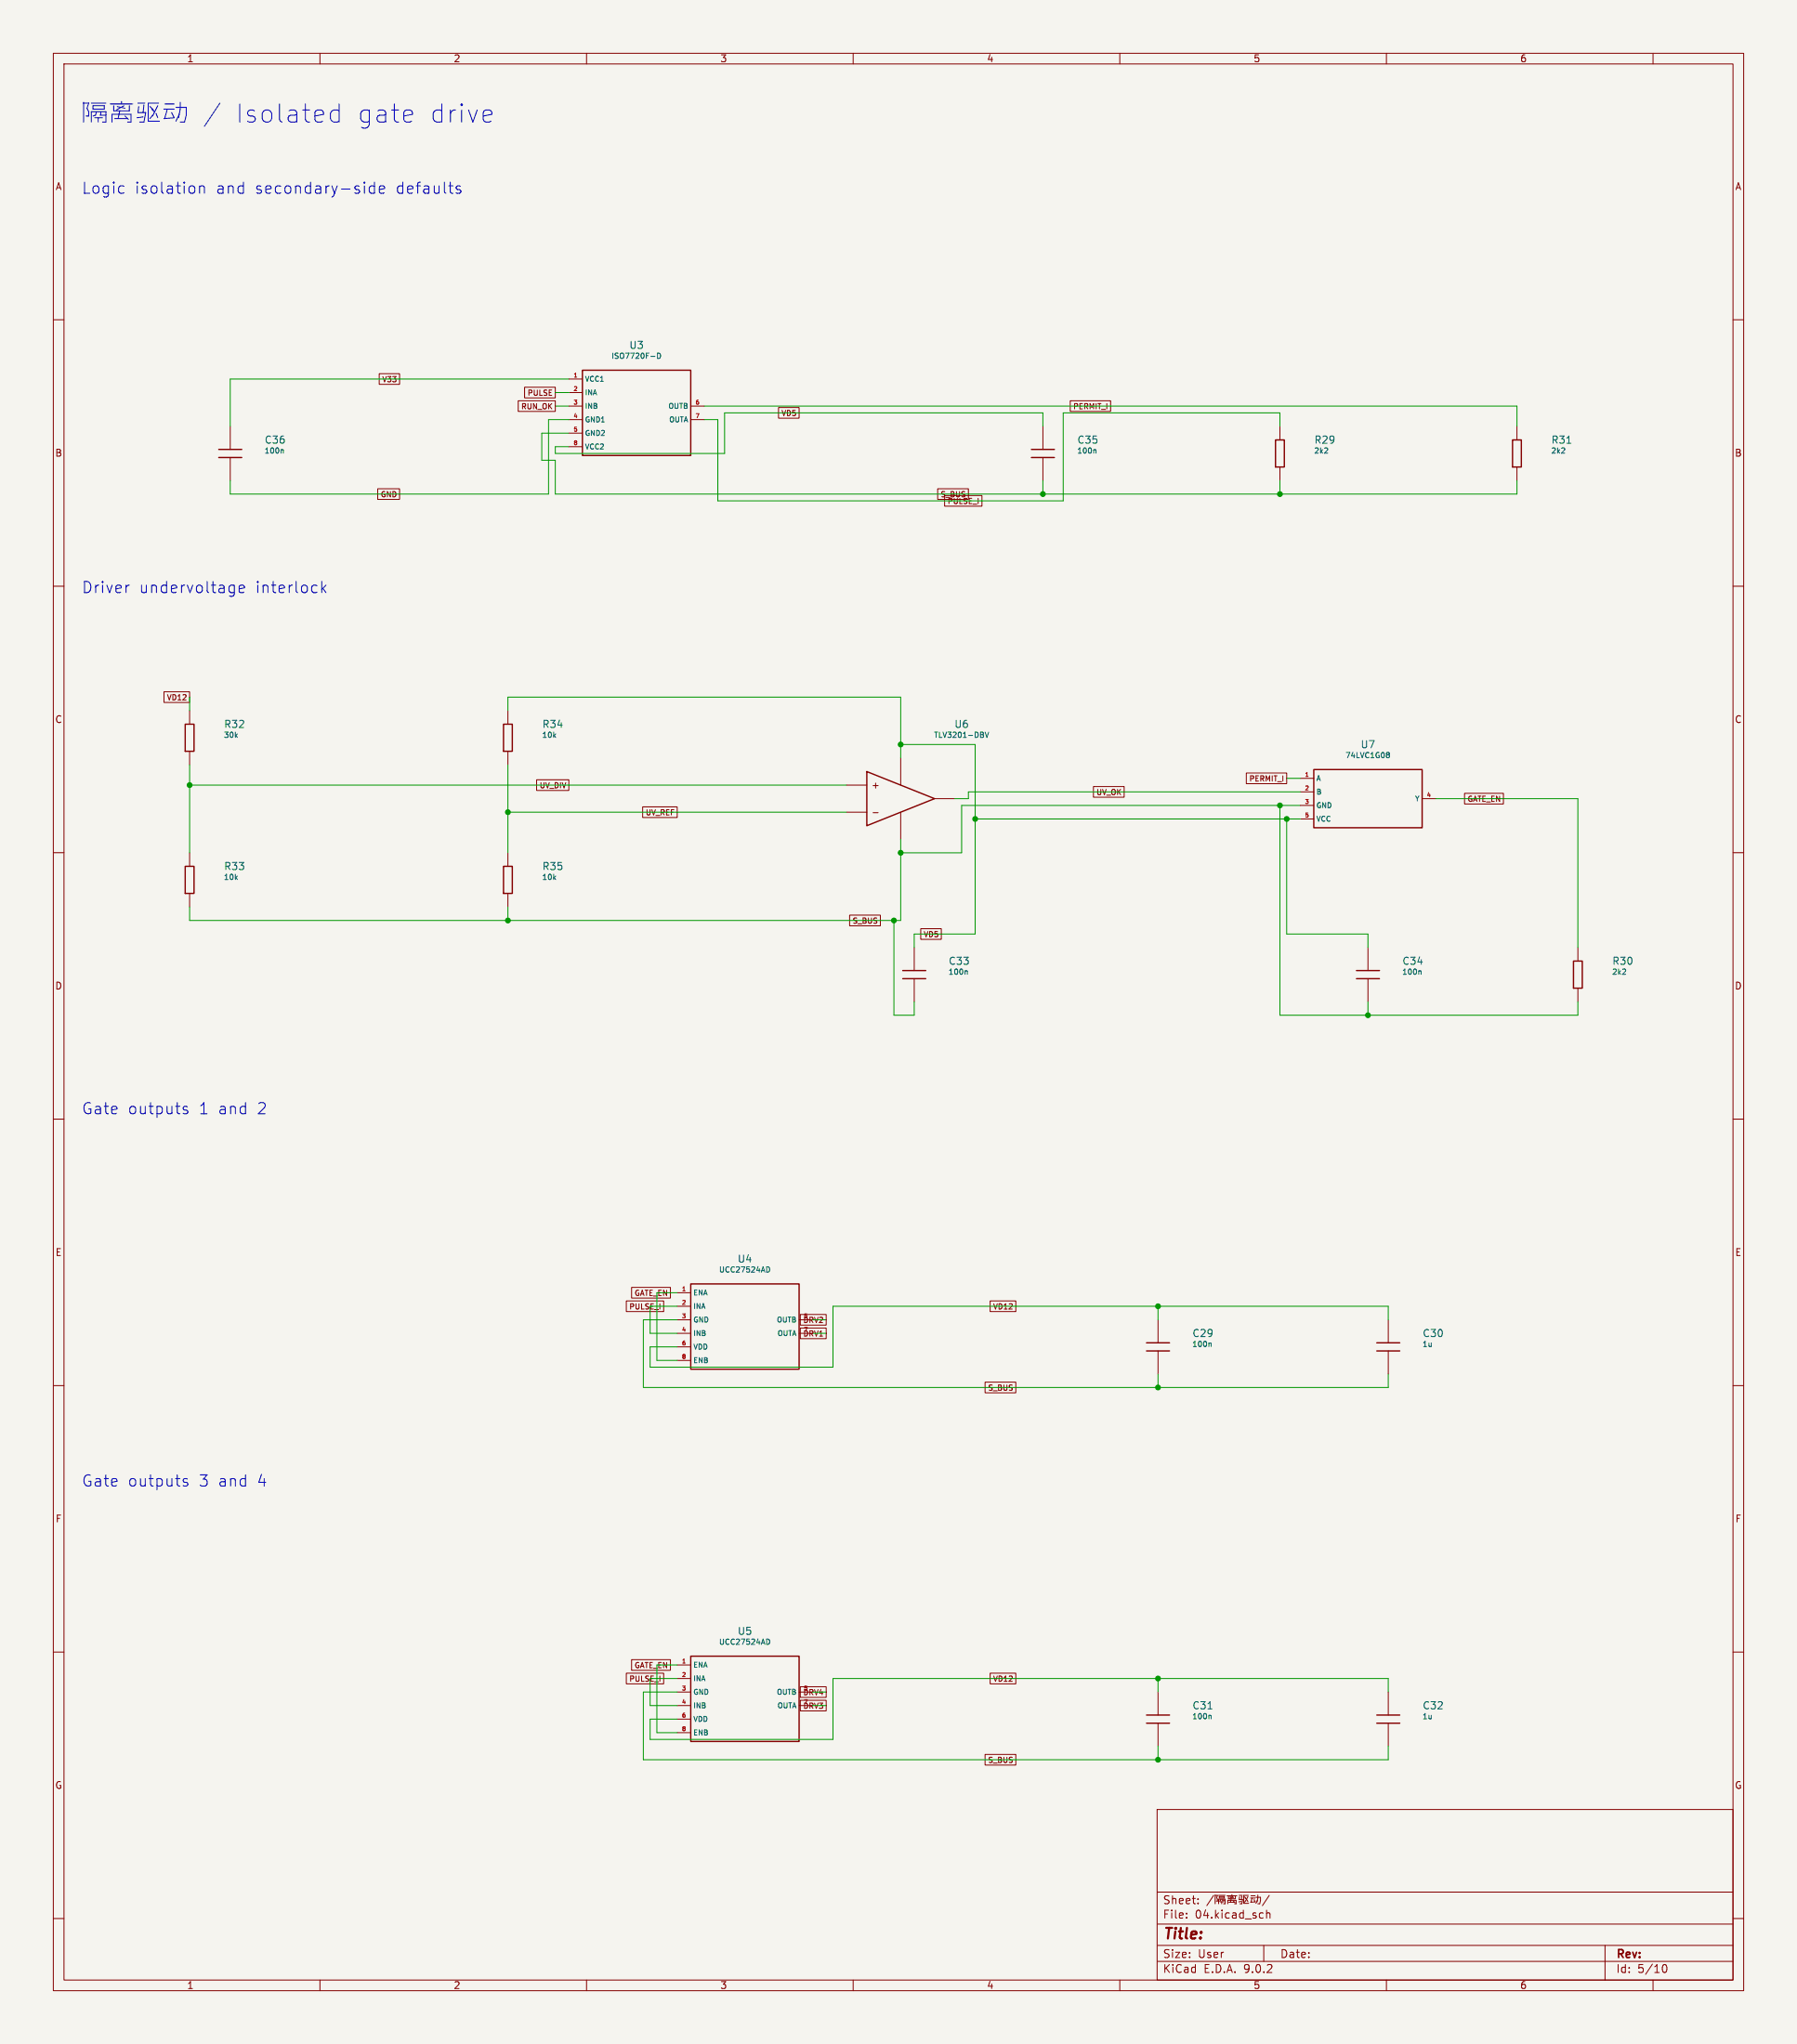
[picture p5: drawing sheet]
<svg xmlns="http://www.w3.org/2000/svg" width="337mm" height="384mm" viewBox="0 0 337 384" stroke-linecap="round" stroke-linejoin="round" font-family="sans-serif">
<path d="M0 0h337v383.5h-337z" fill="#f5f4ef" stroke="#f5f4ef" stroke-width=".17"/>
<g fill="none" stroke="#840000" stroke-width=".17">
<path d="M10 10h317v363.5h-317zM12 12h313v359.5h-313zM60 10v2M110 10v2M160 10v2M210 10v2M260 10v2M310 10v2M10 60h2M325 60h2M71.1 70.1h3.8v2h-3.8zM97.2 75.2h6.9v2h-6.9z"/>
<path d="M98.4 72.7h5.7v2h-5.7zM106.7 71.1h2.5M106.7 73.7h2.5M106.7 76.2h2.5M106.7 78.7h2.5M129.5 76.2h2.6M129.5 78.7h2.6M146 76.5h3.9v2h-3.9zM200.7 75.2h7.6v2h-7.6zM43.2 80v4.3M43.2 85.9v4.3M70.8 91.7h4.1v2h-4.1z"/>
<path d="M106.7 81.3h2.5M106.7 83.8h2.5M175.8 91.7h5.8v2h-5.8zM177.1 93h7v2h-7zM195.6 80v4.3M195.6 85.9v4.3M240 80v2.5M240 87.6v2.6M284.5 80v2.5M284.5 87.6v2.6M10 110h2M325 110h2"/>
<path d="M30.7 129.8h4.9v2h-4.9zM35.6 133.3v2.6M95.2 133.3v2.6M10 160h2M35.6 141v2.5M95.2 141v2.5M100.6 146.3h6.1v2h-6.1zM120.5 151.4h6.5v2h-6.5zM158.7 147.3h3.9M158.7 152.4h3.9M163.7 152.5h1M168.9 142.2v5.1"/>
<path d="M168.9 152.4v5.1M175.3 149.9h3.8M205.1 147.6h5.7v2h-5.7zM233.7 145h7.6v2.1h-7.6zM243.8 146h2.6M243.8 148.6h2.6M243.8 151.1h2.6M243.8 153.7h2.6M266.7 149.9h2.5M274.7 148.9h7.2v2h-7.2zM325 160h2M35.6 160v2.6"/>
<path d="M35.6 167.6v2.6M95.2 160v2.6M95.2 167.6v2.6M159.3 171.7h5.8v2h-5.8zM171.4 177.8v4.3M172.7 174.3h3.8v2h-3.8zM256.5 177.8v4.3M295.9 177.8v2.5M171.4 183.6v4.4M256.5 183.6v4.4M295.9 185.4v2.6M10 210h2"/>
<path d="M325 210h2M10 260h2M117.5 244.1h7v2h-7zM118.4 241.6h7.3v2h-7.3zM127 242.6h2.5M127 245.1h2.5M127 247.6h2.5M127 250.2h2.5M127 252.7h2.5M127 255.3h2.5M149.9 247.6h2.5M149.9 250.2h2.5"/>
<path d="M150.1 246.6h4.8v2.1h-4.8zM150.1 249.2h4.8v2h-4.8zM184.7 259.3h5.8v2.1h-5.8zM185.7 244.1h4.8v2h-4.8zM217.2 247.6v4.4M217.2 253.5v4.3M260.3 247.6v4.4M260.3 253.5v4.3M325 260h2M10 310h2M117.5 314h7v2h-7zM118.4 311.4h7.3v2h-7.3z"/>
<path d="M127 312.4h2.5M127 315h2.5M127 317.5h2.5M149.9 317.5h2.5M150.1 319h4.8v2h-4.8zM150.1 316.5h4.8v2h-4.8zM185.7 314h4.8v2h-4.8zM217.2 317.5v4.3M260.3 317.5v4.3M325 310h2M127 320h2.5M127 322.6h2.5"/>
<path d="M127 325.1h2.5M149.9 320h2.5M184.7 329.2h5.8v2h-5.8zM217 339.5h108v32h-108zM217.2 323.3v4.4M260.3 323.3v4.4M10 360h2M217 355h108M222.5 359.8v.1M222.5 359v.1M224.7 357.1v.1M224.7 356.3v.1"/>
<path d="M227.6 355.7l-1.3 1.9M227.9 355.6v1.6M227.9 355.7h.4l-.1 .4 .1 .6h-.2M228.5 357.2v-.8h1.2v.8h-.2M228.5 355.7h1.2M228.7 355.9h.9v.3h-.9zM228.8 356.9h.7M229 356.4l-.1 .3h-.2M229.1 356.9v.3M229.2 356.7h.5M229.3 356.4v.3M230.1 355.7h1.9"/>
<path d="M230.2 357.2v-.6h1.6v.6h-.3M230.4 355.9v.4h1.3v-.4M230.5 356.9h1M230.7 355.9l.6 .2M230.9 356.3l-.2 .6M231 355.5v.2M231.2 355.9l-.6 .3M231.3 356.7l.3 .3M232.4 355.7h.6M232.5 355.9l-.1 .5h.6l-.1 .8h-.4M232.8 356.8l-.5 .1M232.9 355.8l-.1 .6"/>
<path d="M233.4 355.9l.3 .3M233.5 356.2l.2 .2M233.6 356.7l-.2 .2M233.9 356.5l.1 .4M234 355.9l-.4 .8M234.1 355.7h-.9v1.5h1M234.5 356.2h.9M234.6 355.7h.8M234.8 356.2l-.2 .7M235.2 356.4l.2 .5h-.9M235.5 356h.9l-.2 1.2h-.3M235.8 356.6l-.3 .6"/>
<path d="M235.9 355.6l-.2 1.3M236.7 358.9l.2 .1M236.9 359.9h-.2M237.5 358.4v1.5M237.5 359.1l.2-.2 .4 .1 .1 .9M238 355.7l-1.3 1.9M325 360h2M60 371.5v2M110 371.5v2M160 371.5v2M210 371.5v2M217 368h108"/>
<path d="M217 365h108M217 361h108M237 365v3M260 371.5v2M301 365v6.5M310 371.5v2M311.7 369.2l.2-.4 .2-.2a.81 .81 0 0 1 .6 .7 .81 .81 0 0 1-.3 .8h-.4l-.3-.5"/>
</g>
<g fill="none" stroke="#840000" stroke-width=".25">
<path d="M109.2 69.5h20.3v16h-20.3zM41 84.3h4.3M41 85.9h4.3M193.4 84.3h4.3M193.4 85.9h4.3M239.2 82.5h1.7v5.1h-1.7zM283.7 82.5h1.6v5.1h-1.6zM34.7 135.9h1.7v5.1h-1.7zM94.4 135.9h1.7v5.1h-1.7zM162.6 144.8l12.7 5.1-12.7 5zM246.4 144.4h20.3v10.9h-20.3zM34.7 162.6h1.7v5h-1.7z"/>
<path d="M94.4 162.6h1.7v5h-1.7zM169.3 182.1h4.3M169.3 183.6h4.3M254.4 182.1h4.3M254.4 183.6h4.3M295.1 180.3h1.6v5.1h-1.6zM129.5 240.9h20.4v16h-20.4zM215 252h4.3M215 253.5h4.3M258.2 252h4.3M258.2 253.5h4.3M129.5 310.8h20.4v16h-20.4z"/>
<path d="M215 321.8h4.3M215 323.3h4.3M258.2 321.8h4.3M258.2 323.3h4.3"/>
</g>
<g fill="none" stroke="#006464" stroke-width=".17">
<path d="M122.1 66.9h.7M123.3 66.3a.51 .51 0 0 1 .6 .5 .51 .51 0 0 1-.6 .5zM52.9 84.4l.2 .1v.5M205.3 84.4l.2 .1v.5M293.8 83.2h.8M184.7 137.4l.4 1 .3-1M260.2 141.2l.4 .2-.2 .2M260.2 141.6h.2M260.4 141.6l.2 .4-.4 .2M181.1 182.2l.3 .1v.5M266.2 182.2l.3 .1v.5M143.8 237.7a.51 .51 0 0 1 .5 .5 .51 .51 0 0 1-.5 .5"/>
<path d="M226.8 252l.3 .2v.5M143.8 307.6a.51 .51 0 0 1 .5 .5 .51 .51 0 0 1-.5 .5M226.5 320.7h.8M226.8 321.9l.3 .1v.5"/>
</g>
<g fill="none" stroke="#009600" stroke-width=".17">
<path d="M104.1 76.2h2.6M104.1 73.7h2.6M106.7 78.7h-3.8v14h-59.7v-2.5M106.7 71.1h-63.5v8.9M132.1 78.7h2.5v15.3h64.8v-16.5h40.6v2.5M132.1 76.2h152.4v3.8M106.7 81.3h-5.1v5.1h2.5v6.3h180.4v-2.5M195.6 80v-2.5h-59.7v7.6h-31.8v-1.3h2.6M195.6 90.2v2.5M240 90.2v2.5M35.6 130.8v2.5M95.2 133.3v-2.5h73.7v11.4"/>
<path d="M168.9 139.7h14v35.6h-11.5v2.5M35.6 143.5v16.5M35.6 147.3h123.1M95.2 143.5v16.5M95.2 152.4h63.5M168.9 157.5v15.2h-133.3v-2.5M182.9 153.7h60.9M240 151.1v39.4h55.9v-2.5M241.3 146h2.5M241.3 153.7v21.6h15.2v2.5M243.8 151.1h-63.5v8.9h-11.4M243.8 148.6h-62.2v1.3h-2.5"/>
<path d="M269.2 149.9h26.7v27.9M95.2 170.2v2.5M167.6 172.7v17.8h3.8v-2.5M256.5 188v2.5M127 247.6h-6.4v12.7h139.7v-2.5M127 245.1h-5.1v5.1h5.1M127 242.6h-3.8v12.7h3.8M152.4 250.2h2.5M152.4 247.6h2.5M217.2 245.1v2.5M217.2 257.8v2.5M260.3 247.6v-2.5h-104.1v11.4h-34.3v-3.8h5.1"/>
<path d="M127 315h-5.1v5h5.1M127 312.4h-3.8v12.7h3.8M127 317.5h-6.4v12.7h139.7v-2.5M152.4 317.5h2.5M217.2 315v2.5M260.3 317.5v-2.5h-104.1v11.4h-34.3v-3.8h5.1M152.4 320h2.5M217.2 327.7v2.5"/>
</g>
<g fill="none" stroke="#0000c2" stroke-width=".17">
<path d="M41.2 19.3l-2.9 4.4M63.6 19.5v3.4M23 34.9l.2 .1M23.2 36.2l-.2 .1M37.4 34.9v1.4M37.4 35.1a.52 .52 0 0 1 .9 .1v1.1M63.6 20.8l-.3-.2h-.7l-.5 .4-.1 .3v1l.3 .4 .3 .2h.7l.3-.2M70.2 35l-.6-.1-.4 .4v.6l.2 .3 .2 .1 .6-.1M70.2 34.2v2.1M71.1 35.6l1-.2-.1-.4-.6-.1-.3 .3 .1 1 .2 .1 .6-.1M76.9 20.6l.3 .2 .1 .6-1.6 .4M77.2 22.7l-.3 .2"/>
<path d="M86.3 35l-.5-.1-.3 .3 .1 .3 .7 .2 .1 .2-.1 .3-.2 .1-.6-.1M91.1 20.6h.7l.3 .2 .1 .6-1.6 .4M92.1 22.7l-.3 .2h-.7M24 109.8h.2M43.7 109.8l.2 .1M43.9 109.8v1.7l-.2 .3M43.9 111.1l-.2 .1M44.8 110.5l1-.2-.1-.4-.6-.1-.3 .3 .1 1 .2 .1 .6-.1M60.3 109.1v2.1M60.5 110.4l.6 .8M61.1 109.8l-.8 .8M34.3 208l.1 .2 .5 .1 .3 .3-.1 .3-.2 .1-.6-.1"/>
<path d="M35.1 207.7l-.5-.1-.3 .3M34.3 277.8l.1 .2 .7 .2 .1 .2-.1 .3-.2 .1-.6-.1M35.1 277.5l-.5-.1-.3 .3"/>
</g>
<g fill="#009600" stroke="#009600" stroke-width=".17">
<circle cx="195.6" cy="92.7" r=".46"/>
<circle cx="240" cy="92.7" r=".46"/>
<circle cx="240" cy="151.1" r=".46"/>
<circle cx="241.3" cy="153.7" r=".46"/>
<circle cx="256.5" cy="190.5" r=".46"/>
<circle cx="182.9" cy="153.7" r=".46"/>
<circle cx="168.9" cy="139.7" r=".46"/>
<circle cx="168.9" cy="160" r=".46"/>
<circle cx="167.6" cy="172.7" r=".46"/>
<circle cx="95.2" cy="172.7" r=".46"/>
<circle cx="35.6" cy="147.3" r=".46"/>
<circle cx="95.2" cy="152.4" r=".46"/>
<circle cx="217.2" cy="245.1" r=".46"/>
<circle cx="217.2" cy="260.3" r=".46"/>
<circle cx="217.2" cy="315" r=".46"/>
<circle cx="217.2" cy="330.2" r=".46"/>
</g>
<g font-size="4.7" fill="#0000c2">
<text x="15.2" y="23.3">þÿ–”y»šqR¨/</text>
<text x="43.6" y="23.3">Isolated</text>
<text x="66.2" y="23.3">gate</text>
<text x="79.6" y="23.3">drive</text>
</g>
<g font-size="2.9" fill="#0000c2">
<text x="15.2" y="36.6">Logic</text>
<text x="25.2" y="36.6">isolation</text>
<text x="40.4" y="36.6">and</text>
<text x="47.8" y="36.6">secondary-side</text>
<text x="74.2" y="36.6">defaults</text>
<text x="15.2" y="111.5">Driver</text>
<text x="26" y="111.5">undervoltage</text>
<text x="47.8" y="111.5">interlock</text>
<text x="15.2" y="209.3">Gate</text>
<text x="23.9" y="209.3">outputs</text>
<text x="37.2" y="209.3">1 and</text>
<text x="48.2" y="209.3">2</text>
<text x="15.2" y="279.2">Gate</text>
<text x="23.9" y="279.2">outputs</text>
<text x="37.2" y="279.2">3 and</text>
<text x="48.2" y="279.2">4</text>
</g>
<text font-size="2.8" fill="#840000" x="218" y="364.4">Title:</text>
<g font-size="2.1" fill="#840000">
<text x="218" y="357.5">Sheet:</text>
<text x="218" y="360.2">File:</text>
<text x="224.1" y="360.2">04.kicad_sch</text>
<text x="218" y="370.4">KiCad</text>
<text x="218" y="367.6">Size:</text>
<text x="224.7" y="367.6">User</text>
<text x="225.7" y="370.4">E.D.A.</text>
<text x="233.3" y="370.4">9.0.2</text>
<text x="240" y="367.6">Date:</text>
<text x="303" y="367.8">Rev:</text>
<text x="303" y="370.4">Id:</text>
<text x="307.1" y="370.4">5/10</text>
</g>
<g font-size="1.9" fill="#006464">
<text x="117.9" y="65.7">U3</text>
<text x="49.6" y="83.5">C36</text>
<text x="202" y="83.5">C35</text>
<text x="246.4" y="83.5">R29</text>
<text x="290.9" y="83.5">R31</text>
<text x="41.9" y="136.8">R32</text>
<text x="101.6" y="136.8">R34</text>
<text x="178.9" y="136.8">U6</text>
<text x="255.1" y="140.6">U7</text>
<text x="41.9" y="163.5">R33</text>
<text x="101.6" y="163.5">R35</text>
<text x="177.8" y="181.2">C33</text>
<text x="262.9" y="181.2">C34</text>
<text x="302.3" y="181.2">R30</text>
<text x="138.3" y="237.1">U4</text>
<text x="223.5" y="251.1">C29</text>
<text x="266.7" y="251.1">C30</text>
<text x="138.3" y="307">U5</text>
<text x="223.5" y="320.9">C31</text>
<text x="266.7" y="320.9">C32</text>
</g>
<g font-size="1.8" fill="#840000">
<text x="35" y="11.9">1</text>
<text x="85" y="11.9">2</text>
<text x="135" y="11.9">3</text>
<text x="185" y="11.9">4</text>
<text x="235" y="11.9">5</text>
<text x="285" y="11.9">6</text>
<text x="10.3" y="35.9">A</text>
<text x="325.3" y="35.9">A</text>
<text x="10.3" y="85.9">B</text>
<text x="325.3" y="85.9">B</text>
<text x="10.3" y="135.9">C</text>
<text x="325.3" y="135.9">C</text>
<text x="10.3" y="185.9">D</text>
<text x="325.3" y="185.9">D</text>
<text x="10.3" y="235.9">E</text>
<text x="325.3" y="235.9">E</text>
<text x="10.3" y="285.9">F</text>
<text x="325.3" y="285.9">F</text>
<text x="10.3" y="335.9">G</text>
<text x="325.3" y="335.9">G</text>
<text x="35" y="373.4">1</text>
<text x="85" y="373.4">2</text>
<text x="135" y="373.4">3</text>
<text x="185" y="373.4">4</text>
<text x="235" y="373.4">5</text>
<text x="285" y="373.4">6</text>
</g>
<text font-size="1.7" fill="#840000" x="163.3" y="148.2">+</text>
<g font-size="1.4" fill="#840000">
<text x="71.5" y="71.9">V33</text>
<text x="97.6" y="77">RUN_OK</text>
<text x="98.8" y="74.5">PULSE</text>
<text x="201.1" y="77">PERMIT_I</text>
<text x="146.4" y="78.3">VD5</text>
<text x="71.3" y="93.5">GND</text>
<text x="176.3" y="93.5">S_BUS</text>
<text x="177.6" y="94.8">PULSE_I</text>
<text x="31.2" y="131.6">VD12</text>
<text x="101" y="148.1">UV_DIV</text>
<text x="205.5" y="149.4">UV_OK</text>
<text x="234.1" y="146.8">PERMIT_I</text>
<text x="120.9" y="153.2">UV_REF</text>
<text x="275.1" y="150.7">GATE_EN</text>
<text x="159.8" y="173.5">S_BUS</text>
<text x="173.1" y="176.1">VD5</text>
<text x="117.9" y="245.9">PULSE_I</text>
<text x="118.9" y="243.4">GATE_EN</text>
<text x="186.1" y="245.9">VD12</text>
<text x="150.5" y="248.4">DRV2</text>
<text x="150.5" y="251">DRV1</text>
<text x="185.2" y="261.1">S_BUS</text>
<text x="117.9" y="315.8">PULSE_I</text>
<text x="118.9" y="313.2">GATE_EN</text>
<text x="186.1" y="315.8">VD12</text>
<text x="150.5" y="320.8">DRV3</text>
<text x="150.5" y="318.3">DRV4</text>
<text x="185.2" y="331">S_BUS</text>
</g>
<g font-size="1.4" fill="#006464">
<text x="114.6" y="67.5">ISO7720F-D</text>
<text x="49.5" y="85.3">100n</text>
<text x="201.9" y="85.3">100n</text>
<text x="246.3" y="85.3">2k2</text>
<text x="290.8" y="85.3">2k2</text>
<text x="41.9" y="138.7">30k</text>
<text x="101.6" y="138.7">10k</text>
<text x="175" y="138.7">TLV3201-DBV</text>
<text x="252.2" y="142.5">74LVC1G08</text>
<text x="41.9" y="165.3">10k</text>
<text x="101.6" y="165.3">10k</text>
<text x="177.8" y="183.1">100n</text>
<text x="262.8" y="183.1">100n</text>
<text x="302.2" y="183.1">2k2</text>
<text x="134.7" y="239">UCC27524AD</text>
<text x="223.5" y="253">100n</text>
<text x="266.7" y="253">1u</text>
<text x="134.7" y="308.8">UCC27524AD</text>
<text x="223.5" y="322.8">100n</text>
<text x="266.7" y="322.8">1u</text>
</g>
<g font-size="1.3" fill="#006464">
<text x="109.6" y="71.8">VCC1</text>
<text x="109.6" y="74.4">INA</text>
<text x="109.6" y="76.9">INB</text>
<text x="125.2" y="76.9">OUTB</text>
<text x="109.6" y="79.4">GND1</text>
<text x="109.6" y="82">GND2</text>
<text x="125.3" y="79.4">OUTA</text>
<text x="109.6" y="84.5">VCC2</text>
<text x="246.8" y="146.8">A</text>
<text x="246.8" y="149.3">B</text>
<text x="246.8" y="151.8">GND</text>
<text x="246.8" y="154.4">VCC</text>
<text x="265.2" y="150.6">Y</text>
<text x="129.9" y="243.3">ENA</text>
<text x="129.9" y="245.8">INA</text>
<text x="129.9" y="248.4">GND</text>
<text x="129.9" y="250.9">INB</text>
<text x="145.5" y="248.4">OUTB</text>
<text x="145.7" y="250.9">OUTA</text>
<text x="129.9" y="253.4">VDD</text>
<text x="129.9" y="256">ENB</text>
<text x="129.9" y="313.1">ENA</text>
<text x="129.9" y="315.7">INA</text>
<text x="129.9" y="318.2">GND</text>
<text x="129.9" y="320.7">INB</text>
<text x="129.9" y="323.3">VDD</text>
<text x="145.5" y="318.2">OUTB</text>
<text x="145.7" y="320.7">OUTA</text>
<text x="129.9" y="325.8">ENB</text>
</g>
<g font-size="1.1" fill="#a90000">
<text x="107.4" y="70.9">1</text>
<text x="107.4" y="73.4">2</text>
<text x="107.4" y="75.9">3</text>
<text x="130.3" y="75.9">6</text>
<text x="107.4" y="78.5">4</text>
<text x="107.4" y="81">5</text>
<text x="107.4" y="83.6">8</text>
<text x="130.3" y="78.5">7</text>
<text x="244.6" y="145.8">1</text>
<text x="244.6" y="148.3">2</text>
<text x="267.5" y="149.6">4</text>
<text x="244.6" y="150.9">3</text>
<text x="244.6" y="153.4">5</text>
<text x="127.8" y="242.3">1</text>
<text x="127.8" y="244.9">2</text>
<text x="127.8" y="247.4">3</text>
<text x="127.8" y="249.9">4</text>
<text x="127.8" y="252.5">6</text>
<text x="127.8" y="255">8</text>
<text x="127.8" y="312.2">1</text>
<text x="127.8" y="314.7">2</text>
<text x="127.8" y="317.2">3</text>
<text x="127.8" y="319.8">4</text>
<text x="127.8" y="322.3">6</text>
<text x="127.8" y="324.9">8</text>
</g>
<g font-size="1.1" fill="#840000">
<text x="150.6" y="247.4">5</text>
<text x="150.6" y="249.9">7</text>
<text x="150.6" y="317.2">5</text>
<text x="150.6" y="319.8">7</text>
</g>
</svg>
